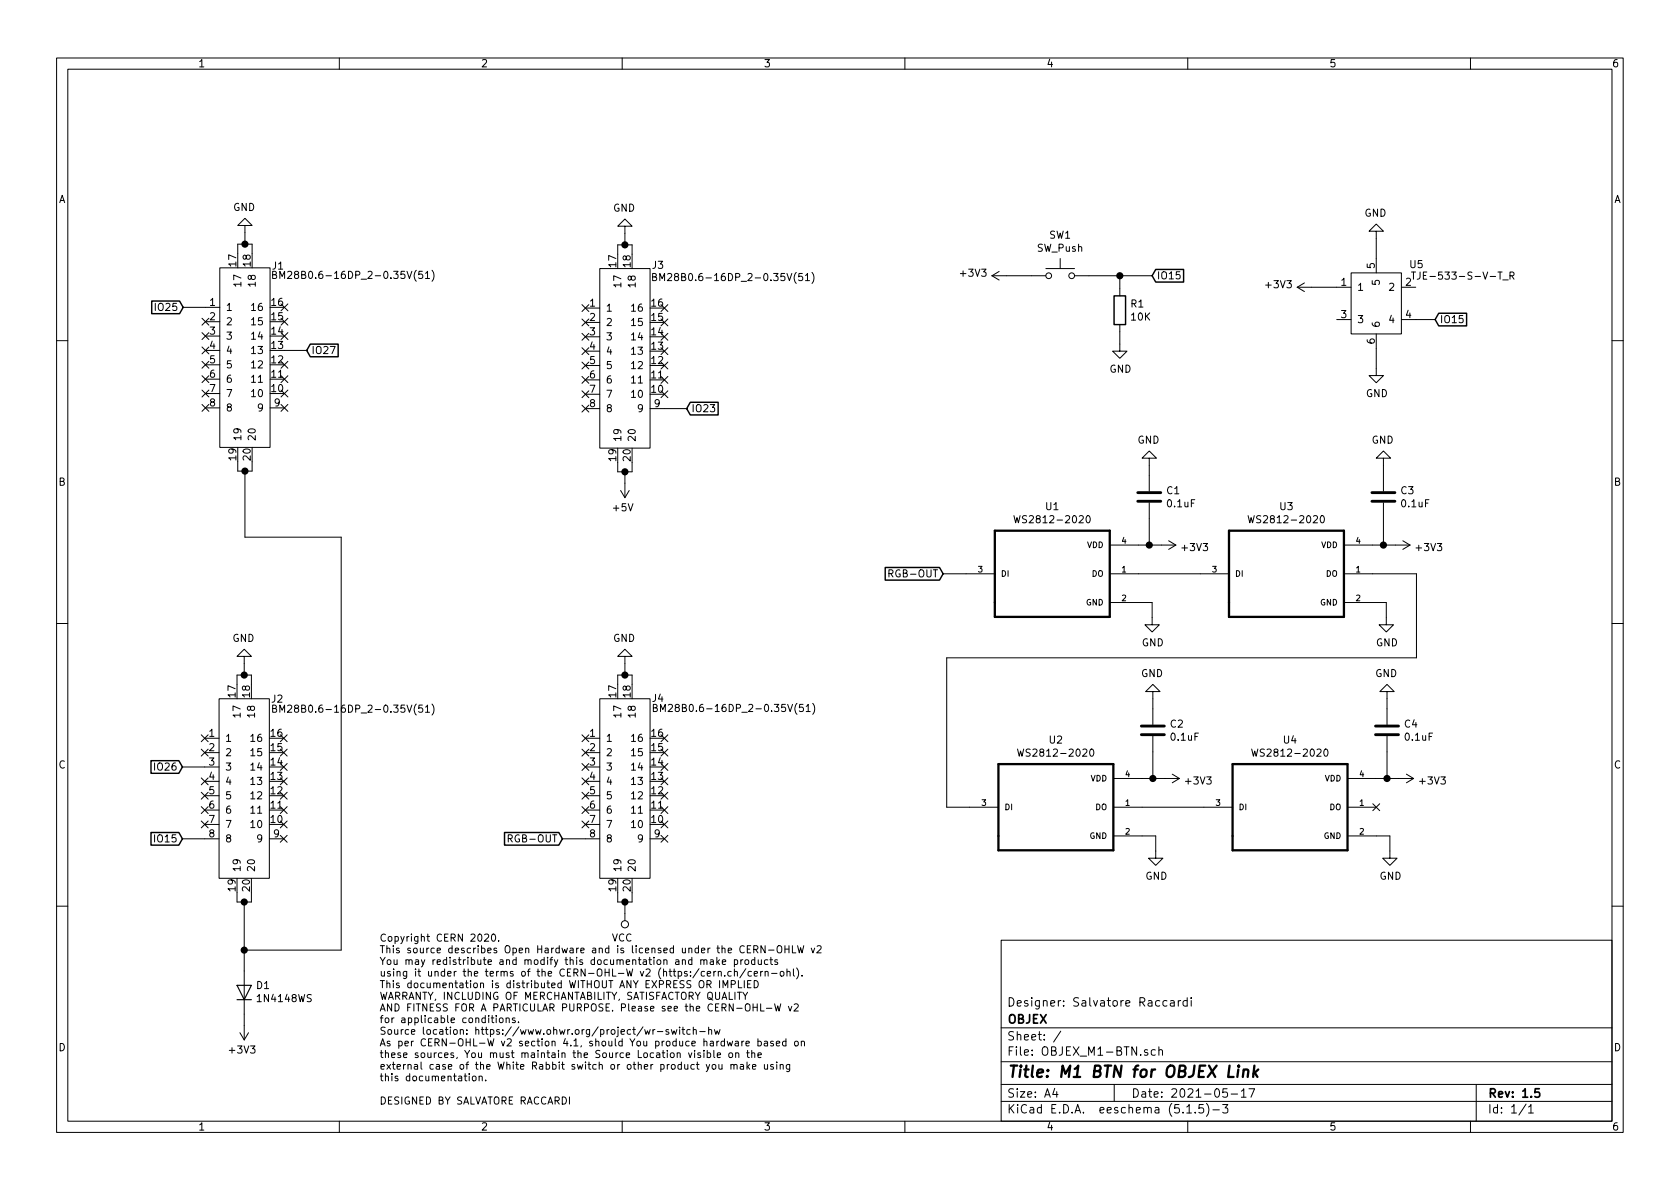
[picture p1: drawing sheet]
<svg xmlns="http://www.w3.org/2000/svg" width="297mm" height="210mm" viewBox="0 0 297 210" stroke-linecap="round" stroke-linejoin="round" font-family="sans-serif">
<g fill="none" stroke="#000" stroke-width=".18">
<path d="M10 10.3h277v189.9h-277zM12 12.2h273v186.1h-273zM60 10.3v1.9M110 10.3v1.9M160 10.3v1.9M210 10.3v1.9M260 10.3v1.9M43.3 39.9h1.3l-1.3-1.3-1.3 1.3h1.3v3.3M110.5 40h1.3l-1.3-1.3-1.3 1.3h1.3v3.3M32.4 54.4h6.5M35.7 58.8l1.2 1.2M35.7 56.3l1.2 1.2"/>
<path d="M36.3 56.9h2.6M36.3 59.4h2.6M36.9 58.8l-1.2 1.2M36.9 56.3l-1.2 1.2M38.9 47.4h8.9v31.7h-8.9zM42 44.8v-1.6h2.6v1.6M48.2 48.6l.5-.1 .2-.2-.1-.2-.6-.1v1.2h.5l.2-.1v-.3l-.3-.2M49.5 49.2v-1.2l.4 .9 .4-.9v1.2M49.7 56.3l1.2 1.2M49.7 53.7l1.2 1.3M49.7 58.8l1.2 1.2M50.9 56.3l-1.2 1.2"/>
<path d="M50.9 53.7l-1.2 1.3M50.9 58.8l-1.2 1.2M74.7 48h-.6l-.1 .6 .5-.1 .3 .2v.3l-.3 .2-.5-.1M75.2 48.3l.4-.3v1.2M75.2 49.2h.7M76.4 47.8a1.47 1.47 0 0 1 0 1.9M102.9 58.9l1.2 1.3M102.9 53.9l1.2 1.2M102.9 56.4l1.2 1.2M103.5 54.5h2.5M103.5 57h2.5M103.5 59.6h2.5"/>
<path d="M104.1 58.9l-1.2 1.3M104.1 53.9l-1.2 1.2M104.1 56.4l-1.2 1.2M106 47.5h8.9v31.7h-8.9zM109.2 45v-1.7h2.6v1.7M115.4 49l.5-.1 .2-.2-.1-.2-.6-.1v1.2h.5l.2-.1v-.3l-.3-.2M116.7 49.6v-1.2l.4 .9 .4-.9v1.2M116.9 56.4l1.2 1.2M116.9 58.9l1.2 1.3M116.9 53.9l1.2 1.2M118.1 56.4l-1.2 1.2M118.1 58.9l-1.2 1.3"/>
<path d="M118.1 53.9l-1.2 1.2M141.9 48.4h-.6l-.1 .6 .5-.2 .2 .3v.3l-.2 .2-.5-.1M142.4 48.7l.4-.3v1.2M142.4 49.6h.7M143.6 48.2a1.47 1.47 0 0 1 0 1.9M175.4 48.8l1.3 .7M175.4 48.8h9.5M176.7 48l-1.3 .8M184.9 47.5h5.1M187.5 45.7v1.8M190 48.8h13.7M198 57.4v4.7h1.3l-1.3 1.3-1.3-1.3h1.3"/>
<path d="M198 48.8v3.5M229.4 50.8h9.5M229.4 50.8l1.2 .8M230.6 50l-1.2 .8M236.3 56.5h2.6M238.9 48.3h8.9v10.7h-8.9zM243.3 59v7.4h1.3l-1.3 1.3-1.2-1.3h1.2M243.3 40.9h1.3l-1.3-1.3-1.2 1.3h1.2v7.4M247.8 50.8h2.5M247.8 56.5h5.9M249.6 48.1h.7M249.9 48.1v1.3"/>
<path d="M251.1 48.1v.9a.42 .42 0 0 1-.5 .4M265.7 49.5h1M267 48.8l.6-.1v-.5l-.1-.1h-.5v1.3M267.3 48.8l.4 .6M10 60.2h2M35.7 69l1.2 1.2M35.7 63.9l1.2 1.2M35.7 61.4l1.2 1.2M35.7 66.4l1.2 1.3M35.7 71.5l1.2 1.2M36.3 62h2.6M36.3 64.5h2.6"/>
<path d="M36.3 67.1h2.6M36.3 69.6h2.6M36.3 72.1h2.6M36.9 69l-1.2 1.2M36.9 63.9l-1.2 1.2M36.9 61.4l-1.2 1.2M36.9 66.4l-1.2 1.3M36.9 71.5l-1.2 1.2M47.8 72.1h2.5M49.7 66.4l1.2 1.3M49.7 63.9l1.2 1.2M49.7 69l1.2 1.2"/>
<path d="M49.7 71.5l1.2 1.2M50.3 62h3.9M50.9 66.4l-1.2 1.3M50.9 63.9l-1.2 1.2M50.9 69l-1.2 1.2M50.9 71.5l-1.2 1.2M102.9 69.1l1.2 1.2M102.9 64l1.2 1.2M102.9 66.6l1.2 1.2M102.9 61.5l1.2 1.2M102.9 71.6l1.2 1.3M103.5 62.1h2.5"/>
<path d="M103.5 64.6h2.5M103.5 67.2h2.5M103.5 69.7h2.5M103.5 72.3h2.5M104.1 69.1l-1.2 1.2M104.1 64l-1.2 1.2M104.1 66.6l-1.2 1.2M104.1 61.5l-1.2 1.2M104.1 71.6l-1.2 1.3M114.9 72.3h6.5M116.9 61.5l1.2 1.2M116.9 66.6l1.2 1.2"/>
<path d="M116.9 69.1l1.2 1.2M116.9 64l1.2 1.2M118.1 61.5l-1.2 1.2M118.1 66.6l-1.2 1.2M118.1 69.1l-1.2 1.2M118.1 64l-1.2 1.2M285 60.2h2M42 81.7v1.6h2.6v-1.6M43.3 83.3v11.7h17v73h-17.1M109.2 81.8v1.6h2.6v-1.6M109.7 86.7l.8 1.3M110.5 83.4v4.6"/>
<path d="M111.3 86.7l-.8 1.3M179.3 91.2l.3 1.3 .2-1 .3 1 .3-1.3M192.2 91.3l.1-.1a.67 .67 0 0 1 .5 .6 .67 .67 0 0 1-.5 .7l-.3-.5zM196.2 96.4h11.7M203.2 81h1.3l-1.3-1.2-1.3 1.2h1.3v5.9M203.2 88.9v7.5M206.6 95.6l1.3 .8M207.9 96.4l-1.3 .7M220.7 91.2l.3 1.3 .2-1 .3 1 .3-1.3M233.6 91.3l.1-.1a.67 .67 0 0 1 .5 .6 .67 .67 0 0 1-.5 .7l-.3-.5zM237.6 96.4h11.7M244.6 81h1.3l-1.3-1.2-1.3 1.2h1.3v5.9"/>
<path d="M244.6 88.9v7.5M248 95.6l1.3 .8M249.3 96.4l-1.3 .7M10 110.3h2M43.2 116.1h1.2l-1.2-1.3-1.3 1.3h1.3v3.3M110.5 116.1h1.3l-1.3-1.3-1.3 1.3h1.3v3.3M157.2 101.4l.6-.1v-.4l-.1-.1h-.5v1.2M166.8 101.5h9.1M196.2 106.5h7.5v4h1.3l-1.3 1.3-1.3-1.3h1.3M196.2 101.5h21.1M237.6 106.5h7.5v4h1.3l-1.3 1.3-1.3-1.3h1.3M237.6 101.5h12.8v14.8h-83v26.4h9.1"/>
<path d="M285 110.3h2M32.3 135.6h6.4M35.6 137.6l1.2 1.2M35.6 129.9l1.2 1.3M35.6 132.5l1.2 1.2M36.2 130.6h2.5M36.2 133.1h2.5M36.2 138.2h2.5M36.8 137.6l-1.2 1.2M36.8 129.9l-1.2 1.3M36.8 132.5l-1.2 1.2M38.7 123.6h8.9v31.7h-8.9z"/>
<path d="M41.9 121v-1.6h2.5v1.6M48.2 125.3l.5-.1 .2-.2-.1-.2-.6-.1v1.3h.5l.2-.2v-.3l-.3-.2M49.5 126v-1.3l.4 .9 .4-.9v1.3M49.6 137.6l1.2 1.2M49.6 132.5l1.2 1.2M49.6 129.9l1.2 1.3M49.6 135l1.2 1.2M50.8 137.6l-1.2 1.2M50.8 132.5l-1.2 1.2M50.8 129.9l-1.2 1.3M50.8 135l-1.2 1.2M74.7 124.7h-.6l-.1 .6 .5-.1 .3 .2v.3l-.3 .3-.5-.2"/>
<path d="M75.2 125l.4-.3v1.3M75.2 126h.7M76.4 124.5a1.47 1.47 0 0 1 0 1.9M102.9 135l1.2 1.2M102.9 137.6l1.2 1.2M102.9 132.5l1.2 1.2M102.9 129.9l1.2 1.3M103.5 130.6h2.5M103.5 133.1h2.5M103.5 135.6h2.5M103.5 138.2h2.5M104.1 135l-1.2 1.2"/>
<path d="M104.1 137.6l-1.2 1.2M104.1 132.5l-1.2 1.2M104.1 129.9l-1.2 1.3M106 123.6h8.9v31.7h-8.9zM109.2 121v-1.6h2.6v1.6M115.5 125.2l.6-.1 .1-.2-.1-.2-.6-.1v1.2h.5l.2-.1v-.3l-.3-.2M116.8 125.8v-1.2l.4 .9 .4-.9v1.2M116.9 132.5l1.2 1.2M116.9 137.6l1.2 1.2M116.9 129.9l1.2 1.3M116.9 135l1.2 1.2M118.1 132.5l-1.2 1.2"/>
<path d="M118.1 137.6l-1.2 1.2M118.1 129.9l-1.2 1.3M118.1 135l-1.2 1.2M142 124.6h-.6l-.1 .6 .5-.2 .3 .3v.3l-.3 .2-.5-.1M142.5 124.9l.4-.3v1.2M142.5 125.8h.8M143.7 124.4a1.47 1.47 0 0 1 0 1.9M179.9 132.5l.3 1.2 .2-.9 .3 .9 .3-1.2M192.8 132.5h.2a.67 .67 0 0 1 .4 .6 .67 .67 0 0 1-.4 .6 .83 .83 0 0 1-.2-1.2zM196.8 137.7h11.7M203.8 122.3h1.3l-1.3-1.3-1.2 1.3h1.2v5.8M203.8 130.2v7.5"/>
<path d="M207.3 136.9l1.2 .8M208.5 137.7l-1.2 .7M221.3 132.5l.3 1.2 .2-.9 .3 .9 .3-1.2M234.2 132.6l.2-.1a.67 .67 0 0 1 .4 .6 .67 .67 0 0 1-.4 .6l-.3-.5zM238.3 137.7h11.6M245.2 122.3h1.3l-1.3-1.3-1.2 1.3h1.2v5.8M245.2 130.2v7.5M248.7 136.9l1.2 .8M249.9 137.7l-1.2 .7M32.3 148.3h6.4M35.6 145.2l1.2 1.2M35.6 142.6l1.2 1.3"/>
<path d="M35.6 140.1l1.2 1.2M36.2 140.7h2.5M36.2 143.3h2.5M36.2 145.8h2.5M36.8 145.2l-1.2 1.2M36.8 142.6l-1.2 1.3M36.8 140.1l-1.2 1.2M41.9 157.9v1.6h2.5v-1.6M43.2 159.5v24.4M47.6 148.3h2.6M49.6 142.6l1.2 1.3M49.6 147.7l1.2 1.2"/>
<path d="M49.6 145.2l1.2 1.2M49.6 140.1l1.2 1.2M50.8 142.6l-1.2 1.3M50.8 147.7l-1.2 1.2M50.8 145.2l-1.2 1.2M50.8 140.1l-1.2 1.2M89.9 148.3l.6-.1v-.5l-.2-.1h-.4v1.3M99.4 148.3h6.6M102.9 145.2l1.2 1.2M102.9 140.1l1.2 1.2M102.9 142.6l1.2 1.3M103.5 140.7h2.5"/>
<path d="M103.5 143.3h2.5M103.5 145.8h2.5M104.1 145.2l-1.2 1.2M104.1 140.1l-1.2 1.2M104.1 142.6l-1.2 1.3M109.2 157.9v1.6h2.6v-1.6M110.5 159.5v3.3M114.9 148.3h2.6M116.9 142.6l1.2 1.3M116.9 147.7l1.2 1.2M116.9 145.2l1.2 1.2M116.9 140.1l1.2 1.2"/>
<path d="M118.1 142.6l-1.2 1.3M118.1 147.7l-1.2 1.2M118.1 145.2l-1.2 1.2M118.1 140.1l-1.2 1.2M196.8 147.8h7.5v4h1.3l-1.3 1.2-1.2-1.2h1.2M196.8 142.7h21.1M238.3 147.8h7.4v4h1.3l-1.3 1.2-1.2-1.2h1.2M238.3 142.7h5M242.7 142.1l1.2 1.3M243.9 142.1l-1.2 1.3M10 160.2h2M85.7 165.3l.5-.1 .2 .3v.2l-.8 .7h.8"/>
<path d="M87 165.3l.2-.1a.67 .67 0 0 1 .4 .6 .67 .67 0 0 1-.4 .6l-.3-.2v-.2zM87 179.6v1.1l.3 .1M87.7 179.6v.1M88.2 166.3v.1M123.9 169.8l.2-.1 .3 .1 .1 .8M123.9 169.7v.9M124.5 169.9l.1-.2 .3 .1 .1 .8M125 172.2l.7-.1-.1-.3h-.4l-.2 .2 .1 .6h.5M125.6 169.8h.5v.8M126.1 170l-.4 .1-.1 .2v.2h.5M126.2 171.8v.8M126.6 171.8h-.3l-.1 .2"/>
<path d="M126.7 169.3v1.3M126.9 170.1l.3 .5M127 171.9l.2-.1h.3v.8M127 171.8v.8M127.2 169.7l-.5 .5M127.2 173.4v1.3M127.7 170.1l.6-.1v-.2l-.4-.1-.2 .2 .1 .6h.5M127.8 174.7v-1.3l.5 .9 .4-.9v1.3M128.1 172.5v.1M129.3 171.8h-.4l-.2 .2 .1 .6h.5M129.3 174.1l.6-.1 .1-.2-.1-.3-.1-.1h-.5v1.3M129.8 169.8l.4-.1 .2 .2-.1 .6h-.5"/>
<path d="M129.8 171.9l.2-.1h.3l.1 .8M129.8 169.7v1.3M129.8 171.3v1.3M130.6 173.4v1.3h.6M131 169.7v.9M131.3 169.7l-.3 .2M131.3 175.5l.5 .6 .4-.6M131.6 173.4v1.3M131.8 176.1v.6M131.8 169.8l.3-.1 .3 .2-.1 .6-.3 .1-.3-.3zM131.9 171.3l-1.1 1.6M132.1 167.8h.5"/>
<path d="M132.2 174h.4M132.7 167.2h-.6v1.3h.6M132.8 173.4h-.6v1.3h.6M132.9 171.8h-.4l-.2 .2 .1 .6h.5M133.1 177.5v1.3M133.1 178.1h.8M133.3 167.9l.6-.1 .1-.1-.1-.3-.1-.2h-.5v1.3M133.3 172.2l.6-.1v-.3h-.4l-.2 .2 .1 .6h.5M133.3 173.4a.64 .64 0 0 1 .8 .6 .64 .64 0 0 1-.8 .7zM133.5 169.8l-.4-.1-.2 .2 .1 .6h.5M133.5 169.3v1.3M133.6 167.9l.4 .6"/>
<path d="M133.9 177.5v1.3M134.1 169.7v.8l.3 .1 .2-.2M134.5 177.5v1.3h.6M134.5 171.8v.8M134.6 169.7v.9M134.8 171.8l-.3 .2M135.3 167.2v1.3l-.8-1.3v1.3M135.3 171.9l.2-.1h.3v.8M135.3 171.8v.8M135.5 178.3h1M135.8 169.8l-.4-.1-.2 .2 .1 .6h.5M135.9 168h1"/>
<path d="M136.1 169.7h.5M136.3 169.3v1.1l.3 .2M136.4 172.1h1M137 177.5l.3 1.3 .2-.9 .2 .9 .3-1.3M137.5 167.4l.2-.2a.44 .44 0 0 1 .5 .5v.6l-.3 .2-.3-.1a1 1 0 0 1-.1-1zM137.5 169.8l-.3-.1-.2 .2v.2l.5 .1v.3h-.5M138 171.8h.4l.2 .2-.1 .6h-.3l-.2-.1zM138.8 167.8h.7M138.8 167.2v1.3M139.1 171.9l.2-.1h.3l.1 .8M139.1 171.3v1.3M139.4 177.9l.3 .9 .3-.9"/>
<path d="M139.5 167.2v1.3M140.1 167.2v1.3h.6M140.3 171.3v1.1l.2 .2M140.4 177.6l.5-.1 .2 .4-.7 .9h.7M140.8 171.2a1.47 1.47 0 0 1 0 1.9M141 167.2l.3 1.3 .3-.9 .2 .9 .3-1.3M141.8 172.5v.1M143.4 167.7l.3 .8 .3-.8M144.5 167.4l.5-.2 .2 .4-.1 .2-.7 .7h.8M177 166.3h108v32h-108zM206.3 177l-.4-.1-.3 .3 .1 .6 .2 .1 .4-.1M207 177h.5l.1 .9"/>
<path d="M207.6 177.3l-.5 .1-.2 .2 .1 .2 .1 .1 .5-.1M208.3 176.9v1M208.8 176.9l-.3 .1-.2 .2M209.9 177l-.4-.1-.3 .3v.6l.3 .1 .4-.1M209.9 176.4v1.5M210.6 176.4v.2M210.6 176.9v1M285 160.2h2M42.4 182.6l.8 1.3M43.9 182.6l-.7 1.3M60 198.3v1.9M83 190.3v.8"/>
<path d="M83.6 190.4l.1-.1 .4 .1 .1 .5-.2 .2h-.3l-.1-.1zM84.7 190.4l.2-.1h.3l.1 .8M84.7 190.3v.8M85.9 191v.1M86.8 180h.5M87.7 180v.8M88.3 180.1l.2-.1 .4 .1 .1 .5-.2 .2h-.3l-.2-.1zM89.5 180.1l.2-.1 .3 .1v.7M89.5 180v.8M91.1 180.1l-.3-.1-.2 .2 .1 .2 .4 .1v.3h-.5M91.7 180.7v.1M100.7 194v1.2"/>
<path d="M110 198.3v1.9M114 182.1l.2 .8 .3-.6 .2 .6 .3-.8M115.4 182.1v.8M115.8 182.1l-.4 .2M116.2 182.4h1M118.2 182.1h-.3l-.2 .1 .1 .2 .4 .1v.3h-.5M118.7 182.1l.2 .8 .3-.6 .2 .6 .3-.8M120.2 181.6v.2M120.2 182.1v.8M120.6 182.1h.5M120.8 181.6v1.1l.3 .2M121.7 186.2l.3 .8 .3-.8"/>
<path d="M122 182.1h-.3l-.3 .2 .1 .5h.5M122.6 182.2l.2-.1h.3v.8M122.6 181.6v1.3M122.8 186.2v.8M123.7 182.4h1M123.9 186.2h-.4l-.1 .2v.1l.5 .2v.3h-.5M124.5 186.2v.8M124.9 188.2l.3 .9M125 186.2h.4l.3 .2-.1 .6h-.6M125 185.7v1.3M125.3 182.2l.2-.1h.3v.8M125.3 181.6v1.3"/>
<path d="M125.5 188.2l-.5 1.2-.1 .1M126 188.4l.1-.2 .4 .2 .1 .4-.2 .2-.3 .1-.1-.2zM126.2 185.7v1.1l.2 .2M126.3 182.1l.3 .8 .2-.6 .3 .6 .2-.8M126.8 186.6l.6-.1v-.3h-.4l-.2 .2 .1 .6h.5M127.1 188.2l.1 .8 .3 .1 .2-.2M127.7 188.2v.9M128.6 184.1l.2 .9 .3-.7 .2 .7 .2-.9M129 186.2h.3l.2 .2-.1 .6h-.3l-.2-.2zM129.2 188.4l.2-.2 .3 .1 .1 .8M129.2 188.2v.9M129.8 188.4l.1-.2 .4 .1v.8"/>
<path d="M130 184.2h.5l.1 .8M130.1 186.3l.2-.1h.3v.8M130.1 186.2v.8M130.6 184.4l-.5 .1-.2 .2 .2 .3 .5-.1M130.9 188.3h.5l.1 .8M131.2 184.1v.9M131.5 188.5l-.5 .1-.1 .2v.2h.6M131.5 184.1l-.3 .2M131.9 184.5l.6-.1-.1-.2-.3-.1-.2 .2 .1 .6h.4M132 186.2h.5M132.1 187.8v1.3M132.2 185.7v1.1l.3 .2"/>
<path d="M132.2 188.6l.4 .5M132.6 188.2l-.5 .5M132.9 186.3l.2-.1h.3l.1 .8M132.9 185.7v1.3M133 188.6l.7-.1-.1-.2-.4-.1-.2 .2 .1 .6h.5M134 184.2l.4-.1 .2 .2-.1 .6h-.5M134 186.6l.6-.1-.1-.3h-.3l-.2 .2 .1 .6h.4M134 183.7v1.3M135.2 184.2h.4l.1 .8M135.2 188.2v.8l.3 .1 .2-.2M135.7 184.4l-.4 .1-.2 .2 .1 .2h.5M135.7 188.2v.9"/>
<path d="M136.7 184.2l-.3-.1-.2 .2 .1 .2 .4 .1v.3h-.5M136.7 188.3l-.3-.1-.2 .2 .1 .2 .4 .1v.3h-.5M137.3 184.5l.6-.1-.1-.2-.3-.1-.2 .2v.6h.5M137.3 187.8v.1M137.3 188.2v.9M137.9 188.4l.2-.2 .3 .1 .1 .8M137.9 188.2v.9M139 184.2l-.4-.1-.2 .2 .1 .6h.5M139 183.7v1.3M139.6 188.2v1.2l-.2 .1-.3-.1M139.6 188.3l-.3-.1-.3 .3 .1 .5h.5M140.6 184.2l.3-.1 .2 .2-.1 .6-.3 .1-.2-.2z"/>
<path d="M141.7 184.2l.2-.1 .3 .1v.8M141.7 184.1v.9M160 198.3v1.9M177 194.8h108M177 191.8h108M177 187.8h108M177 181.8h108M186.5 192.5l-.4 1h1M186.8 193v1M187.6 182.3l-1.3 2M197 191.8v3M202.9 185.7l-.4-.1-.2 .2 .1 .2 .5 .2v.3h-.6"/>
<path d="M204.3 185.7l-.5-.1-.2 .3v.6l.2 .1 .5-.1M204.9 185.7l.2-.1 .4 .1v.9M204.9 185.1v1.5M209.8 195.8l.5-.5v1.5M209.8 196.8h.9M210 198.3v1.9M211.3 196.7v.1M212.8 195.3h-.8v.7l.2-.1 .5 .1 .1 .2v.5l-.3 .1-.5-.1M213.3 195.1a1.71 1.71 0 0 1 0 2.3M214.5 196.3h1.1M216.2 195.3h.9l-.5 .6 .4 .1v.7l-.2 .1-.6-.1M217 192.5h-.7l-.1 .7 .2-.1 .5 .1 .1 .2v.5l-.2 .1-.6-.1"/>
<path d="M217.7 193.5h1.1M219.5 193l.4-.5v1.5M219.5 194h.8M220.8 192.5h1l-.6 1.5M260 198.3v1.9M261 191.8v6.5M269.8 195.2l-1.2 2M270.3 195.8l.4-.5v1.5M270.3 196.8h.8"/>
<circle cx="185.4" cy="48.8" r=".51"/>
<circle cx="189.5" cy="48.8" r=".51"/>
<circle cx="110.5" cy="163.4" r=".63"/>
</g>
<path d="M272.2 192.5h-.8v.7l.2-.1 .5 .1 .1 .2v.5l-.2 .1-.6-.1" fill="none" stroke="#000" stroke-width=".3"/>
<path d="M175.9 93.8h20.3v15.3h-20.3zM217.3 93.8h20.3v15.3h-20.3zM176.5 135.1h20.3v15.3h-20.3zM217.9 135.1h20.4v15.3h-20.4zM218.9 189.1l-.1 1.3M219 188.4v.2l.1-.1-.1-.1v.2M219.9 189.3a.5 .5 0 0 1 .8 .1l-.1 1M219.9 189.1l-.2 1.3M221.8 188.4l-.2 2M221.8 189.7l.5 .7M222.5 189.1l-.9 .8" fill="none" stroke="#000" stroke-width=".41"/>
<path d="M201.2 88.6h4M201.2 87.1h4M242.6 88.6h4M242.6 87.1h4M201.8 129.9h4.1M201.8 128.4h4.1M243.2 129.9h4.1M243.2 128.4h4.1" fill="none" stroke="#000" stroke-width=".51"/>
<path d="M26.8 53.2h4.9l.7 1.2-.7 1.1h-4.9zM197 52.3h2v5.1h-2zM204.3 47.6h5v2.3h-5l-.6-1.1zM254.4 55.4h4.9v2.2h-4.9l-.7-1.1zM54.9 60.9h4.9v2.2h-4.9l-.7-1.1zM122 71.1h5v2.3h-5l-.6-1.1zM156.5 100.3h9.6l.7 1.2-.7 1.1h-9.6zM26.7 134.5h4.9l.7 1.1-.7 1.1h-4.9zM26.7 147.2h4.9l.7 1.1-.7 1.1h-4.9zM89.2 147.2h9.6l.6 1.1-.6 1.1h-9.6z" fill="none" stroke="#000" stroke-width=".25"/>
<path d="M41.9 174.2h2.5l-1.2 2.6zM41.9 176.8h2.5" fill="none" stroke="#000" stroke-width=".2"/>
<g fill="#000" stroke="#000" stroke-width=".25">
<circle cx="43.3" cy="43.2" r=".51"/>
<circle cx="110.5" cy="43.3" r=".51"/>
<circle cx="198" cy="48.8" r=".51"/>
<circle cx="43.3" cy="83.3" r=".51"/>
<circle cx="110.5" cy="83.4" r=".51"/>
<circle cx="203.2" cy="96.4" r=".51"/>
<circle cx="244.6" cy="96.4" r=".51"/>
<circle cx="43.2" cy="119.4" r=".51"/>
<circle cx="110.5" cy="119.4" r=".51"/>
<circle cx="203.8" cy="137.7" r=".51"/>
<circle cx="245.2" cy="137.7" r=".51"/>
<circle cx="43.2" cy="159.5" r=".51"/>
<circle cx="110.5" cy="159.5" r=".51"/>
<circle cx="43.2" cy="168" r=".51"/>
</g>
<text font-size="2.8" x="178" y="190.5">Title: M1 BTN for OBJEX Link</text>
<g font-size="2.1">
<text x="178" y="178">Designer: Salvatore Raccardi</text>
<text x="178" y="184">Sheet: /</text>
<text x="178" y="181">OBJEX</text>
<text x="178" y="186.7">File: OBJEX_M1-BTN.sch</text>
<text x="178" y="196.9">KiCad E.D.A. eeschema (5.1.5)-3</text>
<text x="178" y="194.1">Size: A4</text>
<text x="200" y="194.1">Date: 2021-05-17</text>
<text x="263" y="194.1">Rev: 1.5</text>
<text x="263" y="196.9">Id: 1/1</text>
</g>
<g font-size="1.8">
<text x="35" y="11.9">1</text>
<text x="85" y="11.9">2</text>
<text x="135" y="11.9">3</text>
<text x="185" y="11.9">4</text>
<text x="235" y="11.9">5</text>
<text x="285" y="11.9">6</text>
<text x="10.4" y="35.9">A</text>
<text x="285.4" y="35.9">A</text>
<text x="41.2" y="37.3">GND</text>
<text x="108.4" y="37.4">GND</text>
<text x="241.2" y="38.3">GND</text>
<text x="41.8" y="47.1" transform="rotate(-90 41.8 47.1)">17</text>
<text x="44.3" y="47.1" transform="rotate(-90 44.3 47.1)">18</text>
<text x="48.2" y="47.7">J1</text>
<text x="109" y="47.2" transform="rotate(-90 109 47.2)">17</text>
<text x="111.5" y="47.2" transform="rotate(-90 111.5 47.2)">18</text>
<text x="115.4" y="47.5">J3</text>
<text x="183.4" y="44.5">SW_Push</text>
<text x="185.5" y="42.2">SW1</text>
<text x="243.1" y="47.5" transform="rotate(-90 243.1 47.5)">5</text>
<text x="249.3" y="47.4">U5</text>
<text x="42.7" y="50.3" transform="rotate(-90 42.7 50.3)">17</text>
<text x="45.2" y="50.3" transform="rotate(-90 45.2 50.3)">18</text>
<text x="50.6" y="49.3">BM28B0.6-16DP_2-0.35V(51)</text>
<text x="109.9" y="50.5" transform="rotate(-90 109.9 50.5)">17</text>
<text x="112.4" y="50.5" transform="rotate(-90 112.4 50.5)">18</text>
<text x="117.8" y="49.7">BM28B0.6-16DP_2-0.35V(51)</text>
<text x="170" y="48.9">+3V3</text>
<text x="204.5" y="49.4">IO15</text>
<text x="224" y="51">+3V3</text>
<text x="237.1" y="50.5">1</text>
<text x="239.9" y="51.4">1</text>
<text x="244" y="50.3" transform="rotate(-90 244 50.3)">5</text>
<text x="245.8" y="51.4">2</text>
<text x="248.6" y="50.5">2</text>
<text x="251.6" y="49.4">TJE-533-S-V-T_R</text>
<text x="27.8" y="55">IO25</text>
<text x="37.1" y="54.1">1</text>
<text x="37.1" y="56.6">2</text>
<text x="37.1" y="59.2">3</text>
<text x="39.9" y="55">1</text>
<text x="39.9" y="57.5">2</text>
<text x="44.8" y="57.5">15</text>
<text x="44.8" y="55">16</text>
<text x="48.1" y="59.2">14</text>
<text x="48.1" y="56.6">15</text>
<text x="48.1" y="54.1">16</text>
<text x="104.3" y="54.2">1</text>
<text x="104.3" y="56.8">2</text>
<text x="104.3" y="59.3">3</text>
<text x="107.1" y="55.1">1</text>
<text x="107.1" y="57.7">2</text>
<text x="112" y="57.7">15</text>
<text x="112" y="55.1">16</text>
<text x="115.2" y="59.3">14</text>
<text x="115.2" y="56.8">15</text>
<text x="115.2" y="54.2">16</text>
<text x="200" y="54.4">R1</text>
<text x="200.1" y="56.7">10K</text>
<text x="237.1" y="56.3">3</text>
<text x="239.9" y="57.1">3</text>
<text x="244" y="58" transform="rotate(-90 244 58)">6</text>
<text x="245.8" y="57.1">4</text>
<text x="248.6" y="56.3">4</text>
<text x="254.5" y="57.1">IO15</text>
<text x="37.1" y="61.7">4</text>
<text x="37.1" y="64.3">5</text>
<text x="39.9" y="60.1">3</text>
<text x="39.9" y="62.6">4</text>
<text x="39.9" y="65.1">5</text>
<text x="44.8" y="65.1">12</text>
<text x="44.8" y="62.6">13</text>
<text x="44.8" y="60.1">14</text>
<text x="48.1" y="64.3">12</text>
<text x="48.1" y="61.7">13</text>
<text x="55" y="62.6">IO27</text>
<text x="104.3" y="61.8">4</text>
<text x="104.3" y="64.4">5</text>
<text x="107.1" y="60.2">3</text>
<text x="107.1" y="62.7">4</text>
<text x="107.1" y="65.3">5</text>
<text x="112" y="65.3">12</text>
<text x="112" y="62.7">13</text>
<text x="112" y="60.2">14</text>
<text x="115.2" y="64.4">12</text>
<text x="115.2" y="61.8">13</text>
<text x="196.2" y="65.9">GND</text>
<text x="243.1" y="60.8" transform="rotate(-90 243.1 60.8)">6</text>
<text x="37.1" y="66.8">6</text>
<text x="37.1" y="69.3">7</text>
<text x="37.1" y="71.9">8</text>
<text x="39.9" y="67.7">6</text>
<text x="39.9" y="70.2">7</text>
<text x="44.8" y="70.2">10</text>
<text x="44.8" y="67.7">11</text>
<text x="48.1" y="69.3">10</text>
<text x="48.1" y="66.8">11</text>
<text x="48.5" y="71.9">9</text>
<text x="104.3" y="66.9">6</text>
<text x="104.3" y="69.5">7</text>
<text x="107.1" y="67.8">6</text>
<text x="107.1" y="70.4">7</text>
<text x="112" y="70.4">10</text>
<text x="112" y="67.8">11</text>
<text x="115.2" y="69.5">10</text>
<text x="115.2" y="66.9">11</text>
<text x="241.5" y="70.2">GND</text>
<text x="39.9" y="72.8">8</text>
<text x="45.7" y="72.8">9</text>
<text x="104.3" y="72">8</text>
<text x="107.1" y="72.9">8</text>
<text x="112.9" y="72.9">9</text>
<text x="115.7" y="72">9</text>
<text x="122.2" y="72.9">IO23</text>
<text x="41.8" y="81.4" transform="rotate(-90 41.8 81.4)">19</text>
<text x="42.7" y="78.1" transform="rotate(-90 42.7 78.1)">19</text>
<text x="44.3" y="81.4" transform="rotate(-90 44.3 81.4)">20</text>
<text x="45.2" y="78.1" transform="rotate(-90 45.2 78.1)">20</text>
<text x="109" y="81.5" transform="rotate(-90 109 81.5)">19</text>
<text x="109.9" y="78.2" transform="rotate(-90 109.9 78.2)">19</text>
<text x="111.5" y="81.5" transform="rotate(-90 111.5 81.5)">20</text>
<text x="112.4" y="78.2" transform="rotate(-90 112.4 78.2)">20</text>
<text x="201.1" y="78.5">GND</text>
<text x="242.5" y="78.5">GND</text>
<text x="10.4" y="85.9">B</text>
<text x="206.3" y="87.4">C1</text>
<text x="206.5" y="89.7">0.1uF</text>
<text x="247.7" y="87.4">C3</text>
<text x="247.9" y="89.7">0.1uF</text>
<text x="285.4" y="85.9">B</text>
<text x="108.5" y="90.4">+5V</text>
<text x="180.4" y="92.5">WS2812-2020</text>
<text x="184.9" y="90.2">U1</text>
<text x="221.8" y="92.5">WS2812-2020</text>
<text x="226.3" y="90.2">U3</text>
<text x="209.1" y="97.5">+3V3</text>
<text x="250.5" y="97.5">+3V3</text>
<text x="157.7" y="102.1">RGB-OUT</text>
<text x="41.1" y="113.5">GND</text>
<text x="108.4" y="113.5">GND</text>
<text x="201.8" y="119.7">GND</text>
<text x="201.9" y="114.3">GND</text>
<text x="243.2" y="119.7">GND</text>
<text x="243.3" y="114.3">GND</text>
<text x="41.7" y="123.3" transform="rotate(-90 41.7 123.3)">17</text>
<text x="44.2" y="123.3" transform="rotate(-90 44.2 123.3)">18</text>
<text x="48.1" y="124.3">J2</text>
<text x="109" y="123.3" transform="rotate(-90 109 123.3)">17</text>
<text x="111.5" y="123.3" transform="rotate(-90 111.5 123.3)">18</text>
<text x="115.4" y="124.1">J4</text>
<text x="117.9" y="125.9">BM28B0.6-16DP_2-0.35V(51)</text>
<text x="37" y="130.3">1</text>
<text x="39.8" y="131.2">1</text>
<text x="42.5" y="126.5" transform="rotate(-90 42.5 126.5)">17</text>
<text x="44.7" y="131.2">16</text>
<text x="45.1" y="126.5" transform="rotate(-90 45.1 126.5)">18</text>
<text x="47.9" y="130.3">16</text>
<text x="50.6" y="126">BM28B0.6-16DP_2-0.35V(51)</text>
<text x="104.3" y="130.3">1</text>
<text x="107.1" y="131.2">1</text>
<text x="109.9" y="126.5" transform="rotate(-90 109.9 126.5)">17</text>
<text x="112" y="131.2">16</text>
<text x="112.4" y="126.5" transform="rotate(-90 112.4 126.5)">18</text>
<text x="115.2" y="130.3">16</text>
<text x="185.6" y="131.5">U2</text>
<text x="207" y="128.7">C2</text>
<text x="207.1" y="131">0.1uF</text>
<text x="227" y="131.5">U4</text>
<text x="248.4" y="128.7">C4</text>
<text x="248.5" y="131">0.1uF</text>
<text x="10.4" y="135.9">C</text>
<text x="27.6" y="136.3">IO26</text>
<text x="37" y="132.8">2</text>
<text x="37" y="135.4">3</text>
<text x="37" y="137.9">4</text>
<text x="39.8" y="133.7">2</text>
<text x="39.8" y="136.3">3</text>
<text x="44.7" y="136.3">14</text>
<text x="44.7" y="133.7">15</text>
<text x="47.9" y="137.9">13</text>
<text x="47.9" y="135.4">14</text>
<text x="47.9" y="132.8">15</text>
<text x="104.3" y="132.8">2</text>
<text x="104.3" y="135.4">3</text>
<text x="104.3" y="137.9">4</text>
<text x="107.1" y="133.7">2</text>
<text x="107.1" y="136.3">3</text>
<text x="112" y="136.3">14</text>
<text x="112" y="133.7">15</text>
<text x="115.2" y="137.9">13</text>
<text x="115.2" y="135.4">14</text>
<text x="115.2" y="132.8">15</text>
<text x="181.1" y="133.8">WS2812-2020</text>
<text x="222.5" y="133.8">WS2812-2020</text>
<text x="285.4" y="135.9">C</text>
<text x="37" y="140.5">5</text>
<text x="37" y="143">6</text>
<text x="39.8" y="138.8">4</text>
<text x="39.8" y="141.3">5</text>
<text x="39.8" y="143.9">6</text>
<text x="44.7" y="143.9">11</text>
<text x="44.7" y="141.3">12</text>
<text x="44.7" y="138.8">13</text>
<text x="47.9" y="143">11</text>
<text x="47.9" y="140.5">12</text>
<text x="104.3" y="140.5">5</text>
<text x="104.3" y="143">6</text>
<text x="107.1" y="138.8">4</text>
<text x="107.1" y="141.3">5</text>
<text x="107.1" y="143.9">6</text>
<text x="112" y="143.9">11</text>
<text x="112" y="141.3">12</text>
<text x="112" y="138.8">13</text>
<text x="115.2" y="143">11</text>
<text x="115.2" y="140.5">12</text>
<text x="209.8" y="138.7">+3V3</text>
<text x="251.2" y="138.7">+3V3</text>
<text x="27.6" y="149">IO15</text>
<text x="37" y="145.5">7</text>
<text x="37" y="148.1">8</text>
<text x="39.8" y="146.4">7</text>
<text x="39.8" y="149">8</text>
<text x="44.7" y="146.4">10</text>
<text x="45.6" y="149">9</text>
<text x="47.9" y="145.5">10</text>
<text x="48.4" y="148.1">9</text>
<text x="90.4" y="149">RGB-OUT</text>
<text x="104.3" y="145.5">7</text>
<text x="104.3" y="148.1">8</text>
<text x="107.1" y="146.4">7</text>
<text x="107.1" y="149">8</text>
<text x="112" y="146.4">10</text>
<text x="112.9" y="149">9</text>
<text x="115.2" y="145.5">10</text>
<text x="115.7" y="148.1">9</text>
<text x="42.5" y="154.3" transform="rotate(-90 42.5 154.3)">19</text>
<text x="45.1" y="154.3" transform="rotate(-90 45.1 154.3)">20</text>
<text x="109.9" y="154.3" transform="rotate(-90 109.9 154.3)">19</text>
<text x="112.4" y="154.3" transform="rotate(-90 112.4 154.3)">20</text>
<text x="202.5" y="155.6">GND</text>
<text x="243.9" y="155.6">GND</text>
<text x="41.7" y="157.6" transform="rotate(-90 41.7 157.6)">19</text>
<text x="44.2" y="157.6" transform="rotate(-90 44.2 157.6)">20</text>
<text x="109" y="157.6" transform="rotate(-90 109 157.6)">19</text>
<text x="111.5" y="157.6" transform="rotate(-90 111.5 157.6)">20</text>
<text x="67.1" y="166.5">Copyright CERN 2020.</text>
<text x="108.2" y="166.5">VCC</text>
<text x="67.1" y="168.6">This source describes Open Hardware and is licensed under the CERN-OHLW v2</text>
<text x="67.1" y="170.6">You may redistribute and modify this documentation and make products</text>
<text x="67.1" y="172.7">using it under the terms of the CERN-OHL-W v2 (https:/cern.ch/cern-ohl).</text>
<text x="45.4" y="174.9">D1</text>
<text x="45.7" y="177.2">1N4148WS</text>
<text x="67.1" y="174.7">This documentation is distributed WITHOUT ANY EXPRESS OR IMPLIED</text>
<text x="67.1" y="176.8">WARRANTY, INCLUDING OF MERCHANTABILITY, SATISFACTORY QUALITY</text>
<text x="67.1" y="178.9">AND FITNESS FOR A PARTICULAR PURPOSE. Please see the CERN-OHL-W v2</text>
<text x="10.4" y="185.9">D</text>
<text x="67.1" y="180.9">for applicable conditions.</text>
<text x="67.1" y="183">Source location: https://www.ohwr.org/project/wr-switch-hw</text>
<text x="67.1" y="185">As per CERN-OHL-W v2 section 4.1, should You produce hardware based on</text>
<text x="285.4" y="185.9">D</text>
<text x="40.7" y="186.3">+3V3</text>
<text x="67.1" y="187.1">these sources, You must maintain the Source Location visible on the</text>
<text x="67.1" y="189.1">external case of the White Rabbit switch or other product you make using</text>
<text x="67.1" y="191.2">this documentation.</text>
<text x="67.1" y="195.3">DESIGNED BY SALVATORE RACCARDI</text>
<text x="35" y="199.9">1</text>
<text x="85" y="199.9">2</text>
<text x="135" y="199.9">3</text>
<text x="185" y="199.9">4</text>
<text x="235" y="199.9">5</text>
<text x="285" y="199.9">6</text>
</g>
<g font-size="1.4">
<text x="173" y="101.2">3</text>
<text x="176.9" y="102">DI</text>
<text x="192.2" y="96.9">VDD</text>
<text x="193.1" y="102">DO</text>
<text x="198.4" y="101.2">1</text>
<text x="198.4" y="96.1">4</text>
<text x="214.4" y="101.2">3</text>
<text x="218.3" y="102">DI</text>
<text x="233.6" y="96.9">VDD</text>
<text x="234.5" y="102">DO</text>
<text x="239.8" y="101.2">1</text>
<text x="239.8" y="96.1">4</text>
<text x="192" y="107.1">GND</text>
<text x="198.4" y="106.3">2</text>
<text x="233.5" y="107.1">GND</text>
<text x="239.8" y="106.3">2</text>
<text x="199" y="137.4">4</text>
<text x="240.4" y="137.4">4</text>
<text x="173.6" y="142.5">3</text>
<text x="177.5" y="143.3">DI</text>
<text x="192.8" y="138.2">VDD</text>
<text x="193.7" y="143.3">DO</text>
<text x="199" y="142.5">1</text>
<text x="215" y="142.5">3</text>
<text x="218.9" y="143.3">DI</text>
<text x="234.2" y="138.2">VDD</text>
<text x="235.1" y="143.3">DO</text>
<text x="240.4" y="142.5">1</text>
<text x="192.7" y="148.3">GND</text>
<text x="199" y="147.6">2</text>
<text x="234.1" y="148.3">GND</text>
<text x="240.4" y="147.6">2</text>
</g>
</svg>
